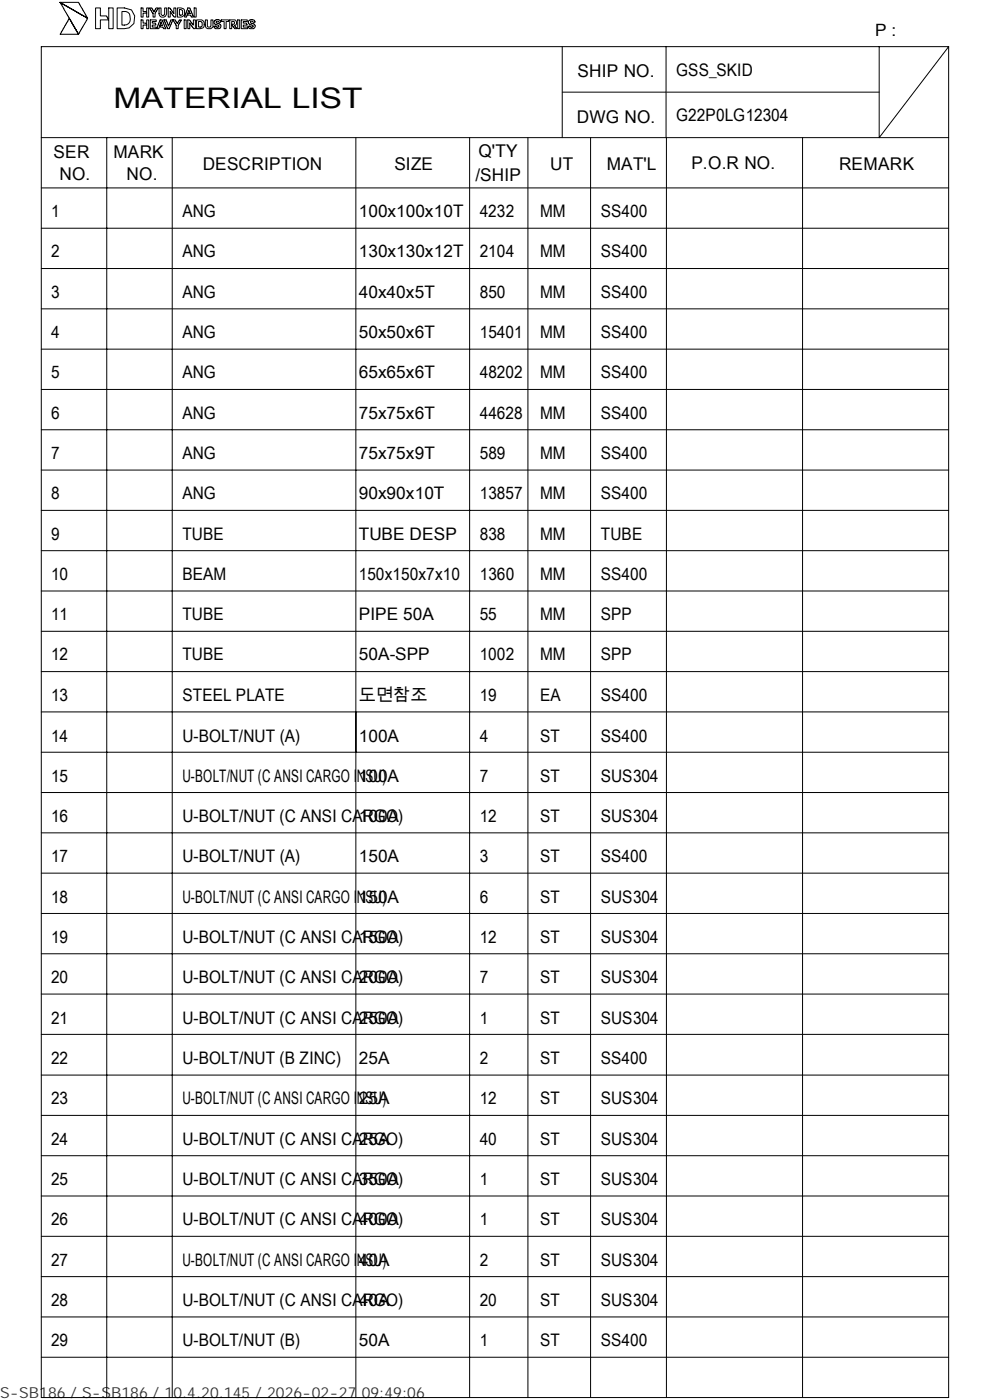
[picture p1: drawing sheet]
<svg xmlns="http://www.w3.org/2000/svg" width="210mm" height="297mm" viewBox="0 0 210 297" stroke-linecap="round" stroke-linejoin="round" font-family="sans-serif">
<g fill="none" stroke="#000" stroke-width=".21">
<path d="M8.8 9.9h192.4v286.6h-192.4zM12.7 .5h3a.97 .97 0 0 1 1.3 .5l1.6 2.9zM12.7 .5l5.5 3.1a.45 .45 0 0 1 .3 .4 .45 .45 0 0 1-.3 .5l-1.6 2.8zM14.7 3.9l1.9 3.4h-3.9zM20.3 1.7h.6a.37 .37 0 0 1 .4 .1 .37 .37 0 0 1 0 .5v.7a.37 .37 0 0 0 .1 .4 .37 .37 0 0 0 .5 0h.1a.88 .88 0 0 1 1 .7l.1-2a.37 .37 0 0 1 .1-.4 .37 .37 0 0 1 .5 0 .31 .31 0 0 1 .3 .1 .31 .31 0 0 1 0 .4v3.5a.37 .37 0 0 1-.1 .4 .37 .37 0 0 1-.5 0 .31 .31 0 0 1-.4-.1 .31 .31 0 0 1 .1-.4v-1a.37 .37 0 0 0-.2-.4 .37 .37 0 0 0-.4 0h-.8a.37 .37 0 0 0-.4 .1 .37 .37 0 0 0 0 .5v.9a.37 .37 0 0 1-.1 .4 .37 .37 0 0 1-.5 0 .37 .37 0 0 1-.5-.1 .37 .37 0 0 1 .1-.5zM24.8 1.7h1.6l1.5 .4 .7 1.3-.2 1.6a2.58 2.58 0 0 1-2.2 1.1h-.9a.37 .37 0 0 1-.5-.1 .37 .37 0 0 1 0-.5zM25.9 2.4a2.04 2.04 0 0 1 1.6 .6 1.78 1.78 0 0 1-.6 2.2l-.6 .1a.37 .37 0 0 1-.5-.1 .37 .37 0 0 1 .1-.5zM29.9 4.2a.37 .37 0 0 1 .5 .1 .37 .37 0 0 1-.1 .5l.3 .1a.26 .26 0 0 1 .3 0 .26 .26 0 0 1 .1 .3l.1 .1v-.7a.27 .27 0 0 1 0-.3 .27 .27 0 0 1 .4 0 .27 .27 0 0 1 0 .3v1.1a.27 .27 0 0 1 0 .3 .27 .27 0 0 1-.4 0 .27 .27 0 0 1 0-.3 .31 .31 0 0 0-.1-.4 .31 .31 0 0 0-.4 0 .3 .3 0 0 0-.3 .2 .3 .3 0 0 0 0 .3 .25 .25 0 0 1-.3 .3 .25 .25 0 0 1-.1-.4zM29.9 1.7a.37 .37 0 0 1 .5 .1 .37 .37 0 0 1-.1 .5v.1h.4a.28 .28 0 0 1 .3 0 .28 .28 0 0 1 .1 .4v-.7a.27 .27 0 0 1 0-.4 .27 .27 0 0 1 .4 0 .27 .27 0 0 1 0 .4v1.1a.27 .27 0 0 1 0 .4 .27 .27 0 0 1-.4 0 .27 .27 0 0 1 0-.4 .37 .37 0 0 0-.1-.4 .37 .37 0 0 0-.5 0h-.2v.4a.27 .27 0 0 1 0 .4 .27 .27 0 0 1-.3 0 .27 .27 0 0 1-.1-.4zM31.7 1.7a.74 .74 0 0 1 .8 .7l.1 .1 .1-.1a.9 .9 0 0 1 .8-.7v.2l-.6 .9v.4a.27 .27 0 0 1 0 .4 .27 .27 0 0 1-.4 0 .27 .27 0 0 1 0-.4l-.1-.5zM31.9 4.2h.8a.28 .28 0 0 1 .4 0 .28 .28 0 0 1 0 .4h-.4a.28 .28 0 0 0-.3 0 .28 .28 0 0 0-.1 .3h.3a.27 .27 0 0 1 .4 0 .27 .27 0 0 1 0 .4 .27 .27 0 0 1-.4 0 .25 .25 0 0 0-.3 .3 .25 .25 0 0 0 .4 .1 .28 .28 0 0 1 .4 .1 .28 .28 0 0 1 0 .3h-.8a.37 .37 0 0 1-.5-.1 .37 .37 0 0 1 .1-.5zM33.7 1.7a.37 .37 0 0 1 .5 .1 .37 .37 0 0 1 0 .5v.3a.45 .45 0 0 0 .3 .7 .45 .45 0 0 0 .4-.7v-.5a.27 .27 0 0 1 .1-.4 .27 .27 0 0 1 .3 0 .27 .27 0 0 1 0 .4v.2a.99 .99 0 0 1-.2 1 .99 .99 0 0 1-1 .2l-.4-.5z"/>
<path d="M33.9 4.2h.2a.28 .28 0 0 1 .3 0 .28 .28 0 0 1 .1 .4l.7 1.5h-.2a.28 .28 0 0 1-.3 0 .28 .28 0 0 1-.1-.4h-.2a.26 .26 0 0 1-.3 .1 .26 .26 0 0 1-.1-.3l-.1-.1-.1 .3a.35 .35 0 0 1-.1 .4 .35 .35 0 0 1-.5-.1zM34.2 4.6v.4a.26 .26 0 0 1 .2 .4 .26 .26 0 0 1-.4 0zM34.8 4.2h.1a.28 .28 0 0 1 .4 0 .28 .28 0 0 1 0 .4l.5 .9 .4-1a.3 .3 0 0 1 .2-.3 .3 .3 0 0 1 .3 0l-.7 1.5a.32 .32 0 0 1-.3 .4 .32 .32 0 0 1-.3-.4zM35.7 1.7h.3l.2 .2 .7 1v-.8a.27 .27 0 0 1 0-.4 .27 .27 0 0 1 .4 0 .27 .27 0 0 1 0 .4v1.1a.28 .28 0 0 1 0 .4 .28 .28 0 0 1-.3 0l-.9-1.2v.8a.27 .27 0 0 1 0 .4 .27 .27 0 0 1-.4 0 .27 .27 0 0 1 0-.4zM36.7 4.2h.2a.28 .28 0 0 1 .3 0 .28 .28 0 0 1 .1 .4l.2 .4 .2-.1a.72 .72 0 0 1 .8-.7l-.7 1.1v.4a.27 .27 0 0 1 0 .3 .27 .27 0 0 1-.4 0 .27 .27 0 0 1 0-.3v-.4zM37.6 1.7h.5a1.03 1.03 0 0 1 1.1 1.2 1.03 1.03 0 0 1-1.5 .7zM38.1 2a.62 .62 0 0 1 .6 .5 .62 .62 0 0 1-.3 .7 .31 .31 0 0 1-.4-.1 .31 .31 0 0 1 .1-.4zM39.1 4.2a.37 .37 0 0 1 .4 .1 .37 .37 0 0 1 0 .5v.9a.27 .27 0 0 1 0 .3 .27 .27 0 0 1-.4 0 .27 .27 0 0 1 0-.3zM39.8 4.2h.4l.2 .3 .5 .8 .1-.7a.27 .27 0 0 1 0-.3 .27 .27 0 0 1 .4 0 .27 .27 0 0 1 0 .3v1.1a.28 .28 0 0 1-.1 .4 .28 .28 0 0 1-.4-.3l-.6-.9v.8a.27 .27 0 0 1-.1 .3 .27 .27 0 0 1-.3 0 .27 .27 0 0 1-.1-.3zM39.8 1.7a.6 .6 0 0 1 .7 .7l.5 1.1-.1 .1a.28 .28 0 0 1-.3 0 .28 .28 0 0 1-.1-.3l-.2-.1a.28 .28 0 0 1-.4 0 .28 .28 0 0 1-.1-.3l-.2 .5a.2 .2 0 0 1-.3 .2 .2 .2 0 0 1-.1-.3zM40 2.2l.3 .7h-.5zM41.2 1.7a.37 .37 0 0 1 .4 .1 .37 .37 0 0 1 0 .5v.9a.27 .27 0 0 1 0 .4 .27 .27 0 0 1-.4 0 .27 .27 0 0 1 0-.4z"/>
<path d="M41.7 4.2h.2a1.01 1.01 0 0 1 1.4 1 1.01 1.01 0 0 1-1.4 .9h-.2zM42.1 4.6a.62 .62 0 0 1 .8 .4 .62 .62 0 0 1-.4 .7 .31 .31 0 0 1-.4-.1 .31 .31 0 0 1 0-.4zM43.6 4.2a.37 .37 0 0 1 .4 .1 .37 .37 0 0 1 0 .5v.3a.45 .45 0 0 0 .4 .6 .45 .45 0 0 0 .3-.6v-.5a.27 .27 0 0 1 .1-.3 .27 .27 0 0 1 .3 0 .27 .27 0 0 1 .1 .3v.2a.9 .9 0 0 1-.8 1.3 .9 .9 0 0 1-.8-1.3zM45.5 4.4a.8 .8 0 0 1 1.4 .2l-.5 .1-.1-.1a.24 .24 0 0 0-.4 0 .24 .24 0 0 0 0 .3h.2a.64 .64 0 0 1 .6 .4 .64 .64 0 0 1-.1 .7h-.1a.75 .75 0 0 1-1.2-.4h.2a.19 .19 0 0 1 .3-.1 .19 .19 0 0 1 0 .2h.4a.22 .22 0 0 0 .2-.2 .22 .22 0 0 0-.2-.2 .67 .67 0 0 1-.7-.9zM46.9 4.2h1.1a.28 .28 0 0 1 .4 0 .28 .28 0 0 1 .1 .4h-.1a.37 .37 0 0 0-.5 .1 .37 .37 0 0 0 .1 .5v.5a.27 .27 0 0 1-.1 .3 .27 .27 0 0 1-.3 0 .27 .27 0 0 1-.1-.3v-.7a.3 .3 0 0 0 0-.4 .3 .3 0 0 0-.4 0h-.2zM48.7 4.2h.4a.66 .66 0 0 1 1 .3 .66 .66 0 0 1-.4 .9l.5 .6a.59 .59 0 0 1-.8-.5l-.3-.3a.35 .35 0 0 0 .5 0 .35 .35 0 0 0 0-.5 .35 .35 0 0 0-.5-.1v1.1a.27 .27 0 0 1 0 .3 .27 .27 0 0 1-.3 0 .27 .27 0 0 1-.1-.3zM50.4 4.2a.37 .37 0 0 1 .5 .1 .37 .37 0 0 1-.1 .5v.9a.27 .27 0 0 1 0 .3 .27 .27 0 0 1-.4 0 .27 .27 0 0 1 0-.3zM51.2 4.2h.8a.28 .28 0 0 1 .4 0 .28 .28 0 0 1 0 .4h-.4a.28 .28 0 0 0-.3 0 .28 .28 0 0 0-.1 .3h.3a.28 .28 0 0 1 .4 0 .28 .28 0 0 1 .1 .3v.1h-.4a.27 .27 0 0 0-.3 .1 .27 .27 0 0 0 0 .3 .27 .27 0 0 0 .3 0h.1a.28 .28 0 0 1 .4 .1 .28 .28 0 0 1 0 .3h-.9a.37 .37 0 0 1-.5-.1 .37 .37 0 0 1 .1-.5zM52.8 4.4a.82 .82 0 0 1 1.3 .2h-.5a.26 .26 0 0 0-.3-.1 .26 .26 0 0 0-.2 .3 .26 .26 0 0 0 .4 .2 .59 .59 0 0 1 .6 .7 .59 .59 0 0 1-.8 .4h-.3l-.4-.4v-.1l.4-.1a.38 .38 0 0 0 .3 .3 .38 .38 0 0 0 .4-.3l-.2-.2a.89 .89 0 0 1-.9-.7zM119.2 19.5h67.3M119.2 9.9v19.3M141.3 9.9v19.3"/>
<path d="M186.5 9.9v19.3l14.7-19.3M8.8 39.9h192.4M8.8 29.2h192.4M22.6 29.2v267.3M36.5 29.2v267.3M75.5 29.2v267.3M99.6 29.2v267.3M112 29.2v267.3M125.3 29.2v267.3M141.3 29.2v267.3M170.2 29.2v267.3M8.8 57h192.4"/>
<path d="M8.8 48.4h192.4M8.8 65.5h192.4M8.8 74.1h192.4M8.8 91.2h192.4M8.8 82.6h192.4M8.8 99.7h192.4M8.8 116.8h192.4M8.8 108.3h192.4M8.8 125.4h192.4M8.8 133.9h192.4M8.8 159.6h192.4M8.8 151h192.4"/>
<path d="M8.8 142.5h192.4M8.8 176.7h192.4M8.8 168.1h192.4M8.8 193.8h192.4M8.8 185.2h192.4M8.8 219.4h192.4M8.8 210.9h192.4M8.8 202.3h192.4M8.8 236.6h192.4M8.8 228.1h192.4M8.8 253.7h192.4M8.8 245.2h192.4"/>
<path d="M8.8 270.8h192.4M8.8 262.3h192.4M8.8 279.4h192.4M8.8 287.9h192.4"/>
</g>
<text font-size="6" x="24" y="22.9">MATERIAL LIST</text>
<g font-size="3.7">
<text x="122.5" y="16.3">SHIP NO.</text>
<text x="143.4" y="16.2">GSS_SKID</text>
<text x="122.3" y="26">DWG NO.</text>
<text x="143.4" y="25.7">G22P0LG12304</text>
<text x="11.3" y="33.5">SER</text>
<text x="24" y="33.5">MARK</text>
<text x="43" y="36">DESCRIPTION</text>
<text x="83.7" y="36">SIZE</text>
<text x="101.5" y="33.4">Q'TY</text>
<text x="116.7" y="36">UT</text>
<text x="128.7" y="36">MAT'L</text>
<text x="146.6" y="35.9">P.O.R NO.</text>
<text x="178" y="36">REMARK</text>
<text x="12.6" y="38.1">NO.</text>
<text x="26.8" y="38.1">NO.</text>
<text x="100.8" y="38.4">/SHIP</text>
<text x="10.8" y="46.1">1</text>
<text x="38.7" y="46.1">ANG</text>
<text x="76.1" y="46.1">100x100x10T</text>
<text x="101.8" y="46.1">4232</text>
<text x="114.6" y="46.1">MM</text>
<text x="127.4" y="46.1">SS400</text>
<text x="10.8" y="54.6">2</text>
<text x="38.7" y="54.6">ANG</text>
<text x="76.1" y="54.6">130x130x12T</text>
<text x="101.8" y="54.6">2104</text>
<text x="114.6" y="54.6">MM</text>
<text x="127.4" y="54.6">SS400</text>
<text x="10.8" y="63.2">3</text>
<text x="38.7" y="63.2">ANG</text>
<text x="76.1" y="63.2">40x40x5T</text>
<text x="101.8" y="63.2">850</text>
<text x="114.6" y="63.2">MM</text>
<text x="127.4" y="63.2">SS400</text>
<text x="10.8" y="71.7">4</text>
<text x="38.7" y="71.7">ANG</text>
<text x="76.1" y="71.7">50x50x6T</text>
<text x="101.8" y="71.7">15401</text>
<text x="114.6" y="71.7">MM</text>
<text x="127.4" y="71.7">SS400</text>
<text x="10.8" y="80.3">5</text>
<text x="38.7" y="80.3">ANG</text>
<text x="76.1" y="80.3">65x65x6T</text>
<text x="101.8" y="80.3">48202</text>
<text x="114.6" y="80.3">MM</text>
<text x="127.4" y="80.3">SS400</text>
<text x="10.8" y="88.8">6</text>
<text x="38.7" y="88.8">ANG</text>
<text x="76.1" y="88.8">75x75x6T</text>
<text x="101.8" y="88.8">44628</text>
<text x="114.6" y="88.8">MM</text>
<text x="127.4" y="88.8">SS400</text>
<text x="10.8" y="97.4">7</text>
<text x="38.7" y="97.4">ANG</text>
<text x="76.1" y="97.4">75x75x9T</text>
<text x="101.8" y="97.4">589</text>
<text x="114.6" y="97.4">MM</text>
<text x="127.4" y="97.4">SS400</text>
<text x="10.8" y="105.9">8</text>
<text x="38.7" y="105.9">ANG</text>
<text x="76.1" y="105.9">90x90x10T</text>
<text x="101.8" y="105.9">13857</text>
<text x="114.6" y="105.9">MM</text>
<text x="127.4" y="105.9">SS400</text>
<text x="10.8" y="114.5">9</text>
<text x="38.7" y="114.5">TUBE</text>
<text x="76.1" y="114.5">TUBE DESP</text>
<text x="101.8" y="114.5">838</text>
<text x="114.6" y="114.5">MM</text>
<text x="127.4" y="114.5">TUBE</text>
<text x="10.8" y="123">10</text>
<text x="38.7" y="123">BEAM</text>
<text x="76.1" y="123">150x150x7x10</text>
<text x="101.8" y="123">1360</text>
<text x="114.6" y="123">MM</text>
<text x="127.4" y="123">SS400</text>
<text x="10.8" y="131.6">11</text>
<text x="38.7" y="131.6">TUBE</text>
<text x="76.1" y="131.6">PIPE 50A</text>
<text x="101.8" y="131.6">55</text>
<text x="114.6" y="131.6">MM</text>
<text x="127.4" y="131.6">SPP</text>
<text x="10.8" y="140.1">12</text>
<text x="38.7" y="140.1">TUBE</text>
<text x="76.1" y="140.1">50A-SPP</text>
<text x="101.8" y="140.1">1002</text>
<text x="114.6" y="140.1">MM</text>
<text x="127.4" y="140.1">SPP</text>
<text x="10.8" y="148.8">13</text>
<text x="38.7" y="148.8">STEEL PLATE</text>
<text x="76.1" y="148.8">도면참조</text>
<text x="101.8" y="148.8">19</text>
<text x="114.6" y="148.8">EA</text>
<text x="127.4" y="148.8">SS400</text>
<text x="10.8" y="157.3">14</text>
<text x="38.7" y="157.3">U-BOLT/NUT (A)</text>
<text x="76.1" y="157.3">100A</text>
<text x="101.8" y="157.3">4</text>
<text x="114.6" y="157.3">ST</text>
<text x="127.4" y="157.3">SS400</text>
<text x="10.8" y="165.9">15</text>
<text x="38.7" y="165.9">U-BOLT/NUT (C ANSI CARGO INSU)</text>
<text x="76.1" y="165.9">100A</text>
<text x="101.8" y="165.9">7</text>
<text x="114.6" y="165.9">ST</text>
<text x="127.4" y="165.9">SUS304</text>
<text x="10.8" y="174.4">16</text>
<text x="38.7" y="174.4">U-BOLT/NUT (C ANSI CARGO)</text>
<text x="76.1" y="174.4">100A</text>
<text x="101.8" y="174.4">12</text>
<text x="114.6" y="174.4">ST</text>
<text x="127.4" y="174.4">SUS304</text>
<text x="10.8" y="183">17</text>
<text x="38.7" y="183">U-BOLT/NUT (A)</text>
<text x="76.1" y="183">150A</text>
<text x="101.8" y="183">3</text>
<text x="114.6" y="183">ST</text>
<text x="127.4" y="183">SS400</text>
<text x="10.8" y="191.5">18</text>
<text x="38.7" y="191.5">U-BOLT/NUT (C ANSI CARGO INSU)</text>
<text x="76.1" y="191.5">150A</text>
<text x="101.8" y="191.5">6</text>
<text x="114.6" y="191.5">ST</text>
<text x="127.4" y="191.5">SUS304</text>
<text x="10.8" y="200.1">19</text>
<text x="38.7" y="200.1">U-BOLT/NUT (C ANSI CARGO)</text>
<text x="76.1" y="200.1">150A</text>
<text x="101.8" y="200.1">12</text>
<text x="114.6" y="200.1">ST</text>
<text x="127.4" y="200.1">SUS304</text>
<text x="10.8" y="208.6">20</text>
<text x="38.7" y="208.6">U-BOLT/NUT (C ANSI CARGO)</text>
<text x="76.1" y="208.6">200A</text>
<text x="101.8" y="208.6">7</text>
<text x="114.6" y="208.6">ST</text>
<text x="127.4" y="208.6">SUS304</text>
<text x="10.8" y="217.2">21</text>
<text x="38.7" y="217.2">U-BOLT/NUT (C ANSI CARGO)</text>
<text x="76.1" y="217.2">250A</text>
<text x="101.8" y="217.2">1</text>
<text x="114.6" y="217.2">ST</text>
<text x="127.4" y="217.2">SUS304</text>
<text x="10.8" y="225.7">22</text>
<text x="38.7" y="225.7">U-BOLT/NUT (B ZINC)</text>
<text x="76.1" y="225.7">25A</text>
<text x="101.8" y="225.7">2</text>
<text x="114.6" y="225.7">ST</text>
<text x="127.4" y="225.7">SS400</text>
<text x="10.8" y="234.3">23</text>
<text x="38.7" y="234.3">U-BOLT/NUT (C ANSI CARGO INSU)</text>
<text x="76.1" y="234.3">25A</text>
<text x="101.8" y="234.3">12</text>
<text x="114.6" y="234.3">ST</text>
<text x="127.4" y="234.3">SUS304</text>
<text x="10.8" y="242.8">24</text>
<text x="38.7" y="242.8">U-BOLT/NUT (C ANSI CARGO)</text>
<text x="76.1" y="242.8">25A</text>
<text x="101.8" y="242.8">40</text>
<text x="114.6" y="242.8">ST</text>
<text x="127.4" y="242.8">SUS304</text>
<text x="10.8" y="251.4">25</text>
<text x="38.7" y="251.4">U-BOLT/NUT (C ANSI CARGO)</text>
<text x="76.1" y="251.4">350A</text>
<text x="101.8" y="251.4">1</text>
<text x="114.6" y="251.4">ST</text>
<text x="127.4" y="251.4">SUS304</text>
<text x="10.8" y="259.9">26</text>
<text x="38.7" y="259.9">U-BOLT/NUT (C ANSI CARGO)</text>
<text x="76.1" y="259.9">400A</text>
<text x="101.8" y="259.9">1</text>
<text x="114.6" y="259.9">ST</text>
<text x="127.4" y="259.9">SUS304</text>
<text x="10.8" y="268.5">27</text>
<text x="38.7" y="268.5">U-BOLT/NUT (C ANSI CARGO INSU)</text>
<text x="76.1" y="268.5">40A</text>
<text x="101.8" y="268.5">2</text>
<text x="114.6" y="268.5">ST</text>
<text x="127.4" y="268.5">SUS304</text>
<text x="10.8" y="277">28</text>
<text x="38.7" y="277">U-BOLT/NUT (C ANSI CARGO)</text>
<text x="76.1" y="277">40A</text>
<text x="101.8" y="277">20</text>
<text x="114.6" y="277">ST</text>
<text x="127.4" y="277">SUS304</text>
<text x="10.8" y="285.6">29</text>
<text x="38.7" y="285.6">U-BOLT/NUT (B)</text>
<text x="76.1" y="285.6">50A</text>
<text x="101.8" y="285.6">1</text>
<text x="114.6" y="285.6">ST</text>
<text x="127.4" y="285.6">SS400</text>
</g>
<text font-size="3.6" x="185.6" y="7.6">P :</text>
<text font-size="3.2" fill="#323232" x="0" y="296.6">S-SB186 / S-SB186 / 10.4.20.145 / 2026-02-27 09:49:06</text>
</svg>
